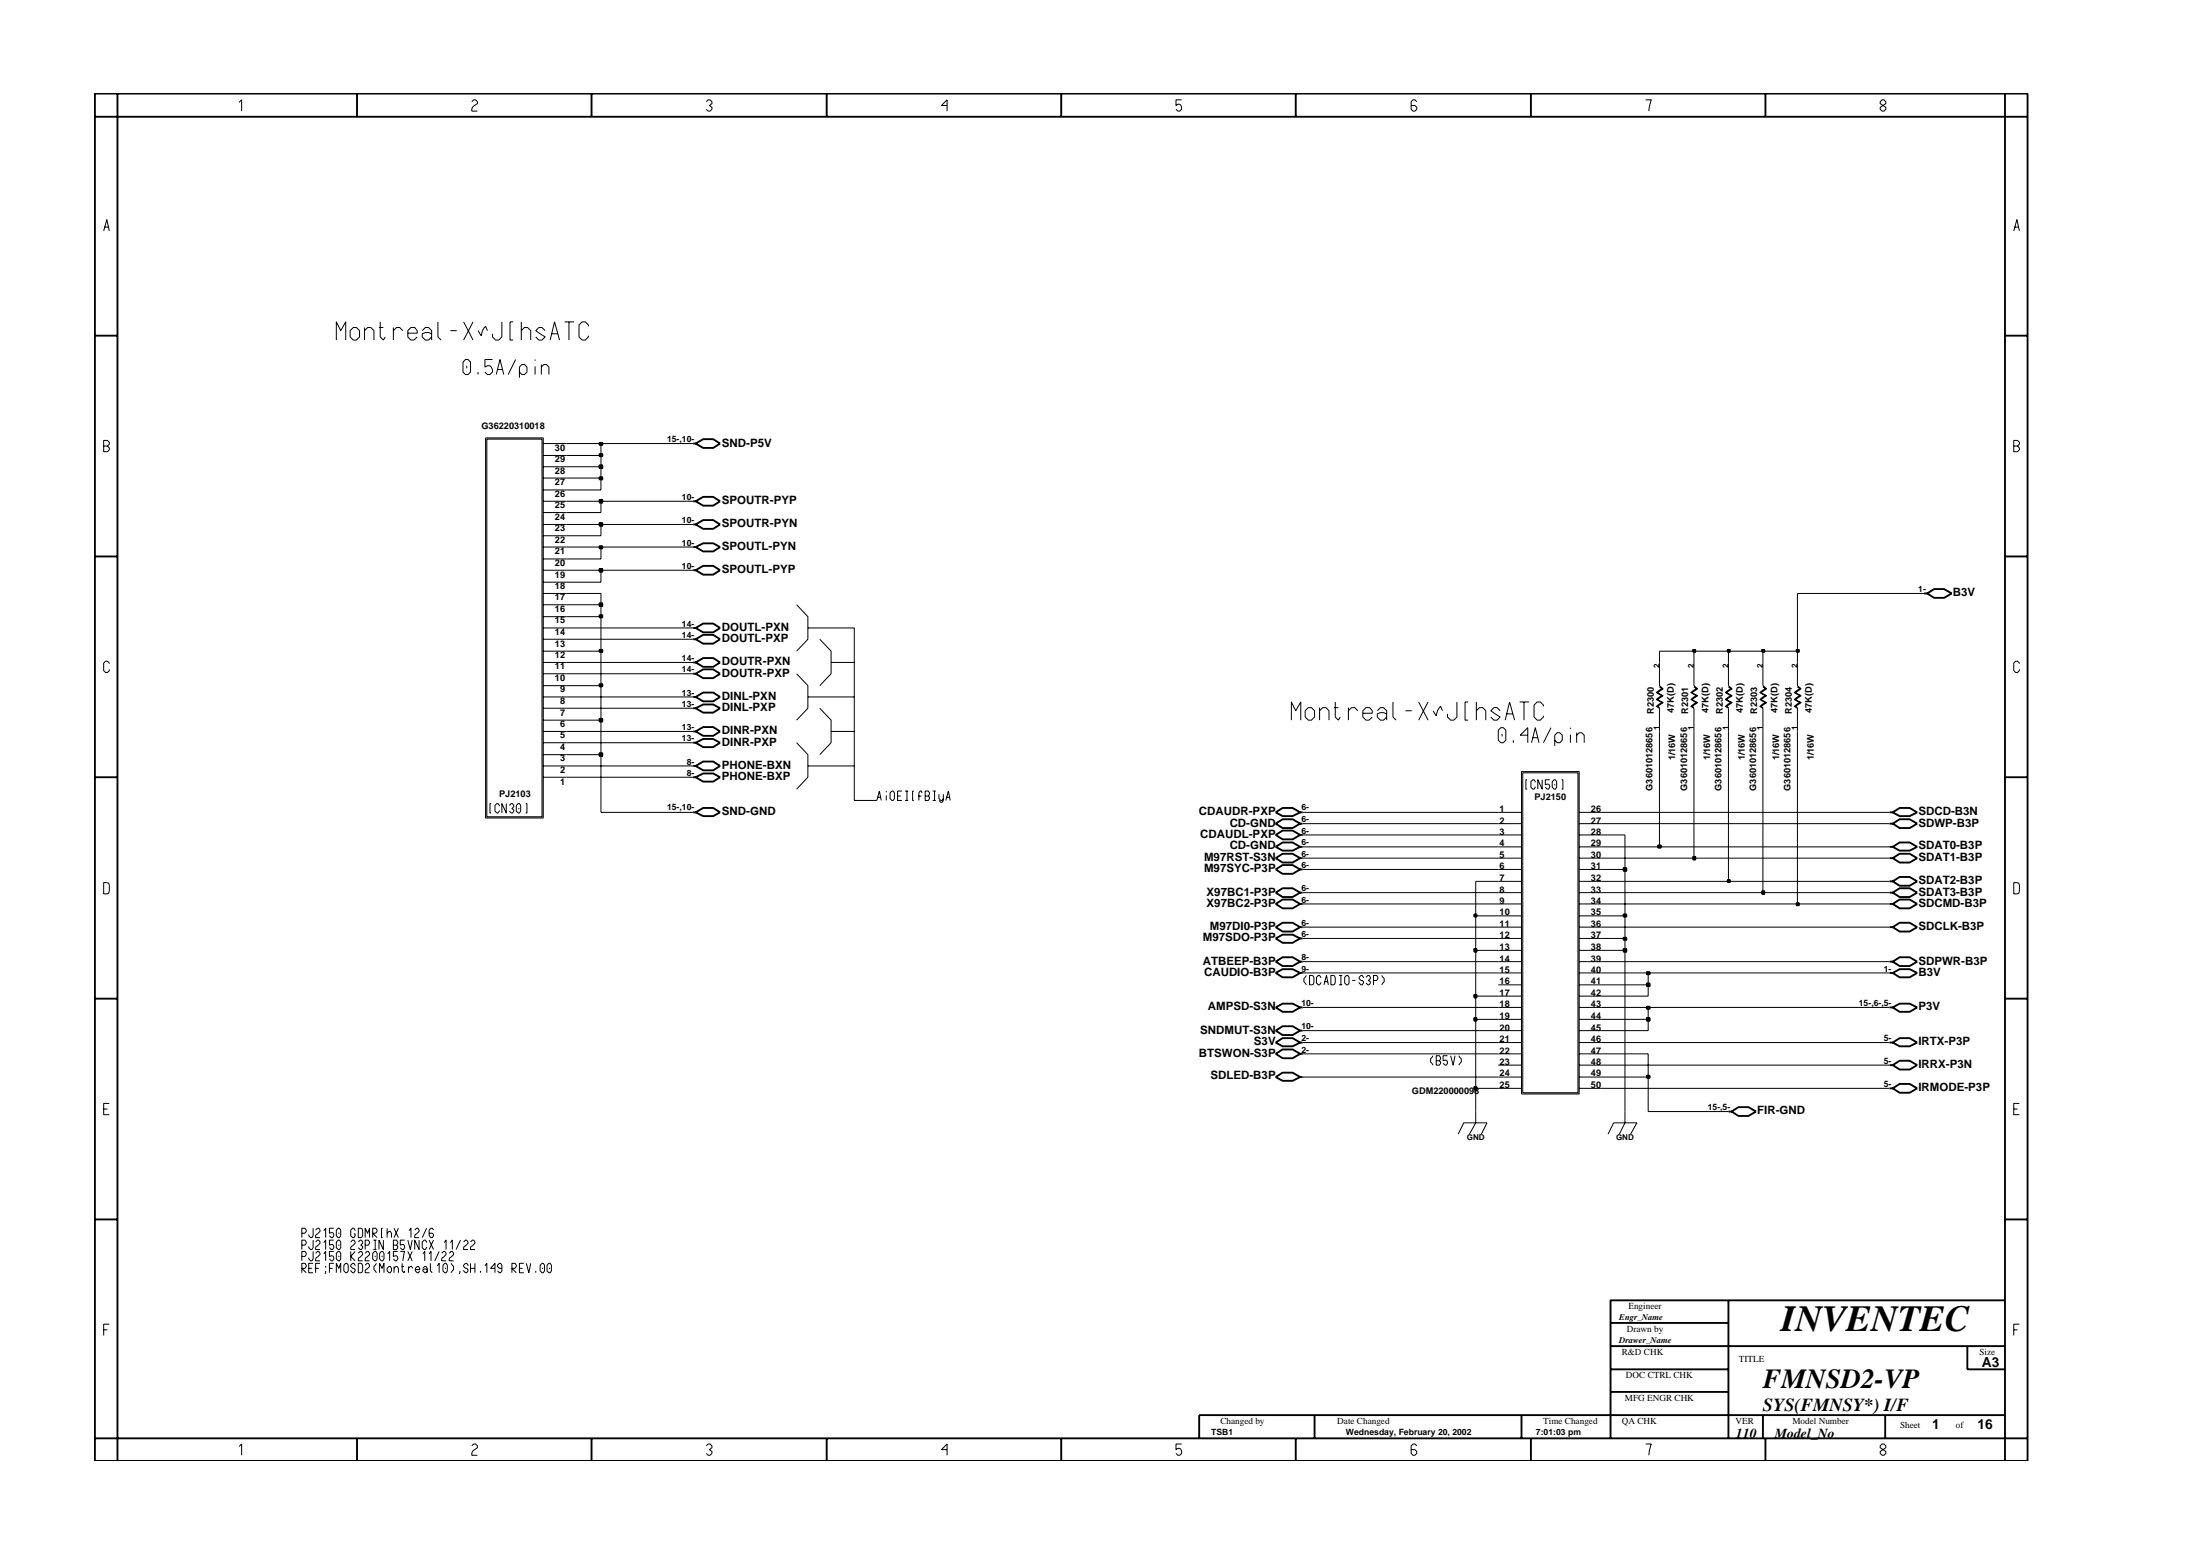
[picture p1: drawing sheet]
<svg xmlns="http://www.w3.org/2000/svg" width="297mm" height="210mm" viewBox="0 0 297 210" stroke-linecap="round" stroke-linejoin="round" font-family="sans-serif">
<g fill="none" stroke="#000" stroke-width=".14">
<path d="M65.6 59.1h7.7v51.3h-7.7zM65.7 59.3h7.5v51h-7.5zM73.3 59.9h3.2M73.3 61.5h3.2M73.3 63h3.2M73.3 64.5h3.2M73.3 66.1h3.2M73.3 67.7h3.2M73.3 69.2h3.2M73.3 70.8h3.2M73.3 72.3h3.2M73.3 73.8h3.2"/>
<path d="M73.3 75.5h3.2M73.3 77h3.2M73.3 78.6h3.2M73.3 80.1h3.2M73.3 81.6h3.2M73.3 83.2h3.2M73.3 84.8h3.2M73.3 86.3h3.2M73.3 87.9h3.2M73.3 89.4h3.2M73.3 90.9h3.2M73.3 92.6h3.2"/>
<path d="M73.3 94.1h3.2M73.3 95.6h3.2M73.3 97.2h3.2M73.3 98.7h3.2M224.1 92.7l.3 .3-.8 .5 .8 .4-.8 .5 .8 .4-.8 .5 .5 .3v3.1M224.1 89.4v3.2l.5 .4-.8 .5 .8 .4-.8 .5 .8 .4-.8 .5 .3 .2M228.7 92.7l.4 .3-.8 .5 .8 .4-.8 .5 .8 .4-.8 .5 .4 .3v3.1M228.7 89.4v3.2l.5 .4-.7 .5 .7 .4-.7 .5 .7 .4-.7 .5 .2 .2M233.4 92.7l.3 .3-.8 .5 .8 .4-.8 .5 .8 .4-.8 .5 .5 .3v3.1M233.4 89.4v3.2l.5 .4-.8 .5 .8 .4-.8 .5 .8 .4-.8 .5 .3 .2M238 92.7l.4 .3-.8 .5 .8 .4-.8 .5 .8 .4-.8 .5 .4 .3v3.1M238 89.4v3.2l.5 .4-.7 .5 .7 .4-.7 .5 .7 .4-.7 .5 .2 .2"/>
<path d="M242.7 92.7l.3 .3-.7 .5 .7 .4-.7 .5 .7 .4-.7 .5 .4 .3v3.1M242.7 89.4v3.2l.5 .4-.8 .5 .8 .4-.8 .5 .8 .4-.8 .5 .3 .2M66.3 108.5h-.1v1.2h.1M67.4 108.8l-.1-.3h-.2l-.3 .2v.8l.3 .2h.2l.1-.3M68.4 108.5v1.2l-.6-1.2v1.2M68.8 108.7l.2-.2h.2l.2 .2v.2l-.3 .2 .3 .2-.2 .4h-.2l-.2-.2M69.7 108.7l.3-.2h.1l.2 .2v.8l-.2 .2h-.1l-.3-.2zM70 109.1v.1M71 108.5h.1v1.2h-.1M73.3 100.3h3.2M73.3 101.9h3.2M73.3 103.4h3.2"/>
<path d="M73.3 104.9h3.2M202.3 109.7h3.1M202.3 111.2h3.1M202.3 112.7h3.1M202.3 114.3h3.1M202.3 115.8h3.1M202.3 117.4h3.1M202.3 119h3.1M205.4 104.2h7.8v43.5h-7.8zM205.6 104.3h7.4v43.2h-7.4zM206.2 105.3h-.2v1.2h.2M207.3 105.6l-.2-.3h-.1l-.3 .2v.8l.3 .2h.1l.2-.3"/>
<path d="M208.2 105.3v1.2l-.6-1.2v1.2M209.2 105.3h-.6v.6l.5-.1 .1 .3-.1 .4h-.2l-.3-.2M209.6 105.5l.2-.2h.2l.2 .2v.8l-.2 .2h-.2l-.2-.2zM209.9 105.8v.2M210.8 105.3h.2v1.2h-.2M213.2 109.7h3.1M213.2 111.2h3.1M213.2 112.7h3.1M213.2 114.3h3.1M213.2 115.8h3.1M213.2 117.4h3.1M213.2 119h3.1"/>
<path d="M202.3 120.5h3.1M202.3 122h3.1M202.3 123.6h3.1M202.3 125.2h3.1M202.3 126.7h3.1M202.3 128.3h3.1M202.3 129.8h3.1M202.3 131.3h3.1M202.3 132.9h3.1M202.3 134.5h3.1M202.3 136h3.1M202.3 137.6h3.1"/>
<path d="M202.3 139.1h3.1M213.2 120.5h3.1M213.2 122h3.1M213.2 123.6h3.1M213.2 125.2h3.1M213.2 126.7h3.1M213.2 128.3h3.1M213.2 129.8h3.1M213.2 131.3h3.1M213.2 132.9h3.1M213.2 134.5h3.1M213.2 136h3.1"/>
<path d="M213.2 137.6h3.1M213.2 139.1h3.1M219.4 128.3v23.3l-.8 1.5M196.9 153.1l.7-1.5h3.2l-.8 1.5M199.2 146.9v4.7l-.8 1.5M202.3 140.7h3.1M202.3 142.3h3.1M202.3 143.8h3.1M202.3 145.4h3.1M202.3 146.9h3.1M213.2 140.7h3.1M213.2 142.3h3.1"/>
<path d="M213.2 143.8h3.1M213.2 145.4h3.1M213.2 146.9h3.1M217.1 153.1l.8-1.5h3.1l-.8 1.5M222.5 145.4v4.6h10.9"/>
</g>
<g fill="none" stroke="#000" stroke-width=".25">
<path d="M93.6 59.9h.3M93.9 59.9l1-.6h1.4l.9 .6-.9 .6h-1.4zM93.6 70.8h.3M93.6 77h.3M93.6 67.7h.3M93.6 73.8h.3M93.9 70.8l1-.6h1.4l.9 .6-.9 .6h-1.4zM93.9 77l1-.6h1.4l.9 .6-.9 .6h-1.4zM93.9 67.7l1-.6h1.4l.9 .6-.9 .6h-1.4zM93.9 73.8l1-.5h1.4l.9 .5-.9 .6h-1.4zM93.6 90.9h.3M93.6 95.6h.3"/>
<path d="M93.6 86.3h.3M93.6 94.1h.3M93.6 84.8h.3M93.6 89.4h.3M93.6 98.7h.3M93.9 90.9l1-.5h1.4l.9 .5-.9 .6h-1.4zM93.9 95.6l1-.5h1.4l.9 .5-.9 .6h-1.4zM93.9 86.3l1-.6h1.4l.9 .6-.9 .6h-1.4zM93.9 94.1l1-.6h1.4l.9 .6-.9 .6h-1.4zM93.9 84.8l1-.6h1.4l.9 .6-.9 .6h-1.4zM93.9 89.4l1-.6h1.4l.9 .6-.9 .6h-1.4zM93.9 98.7l1-.6h1.4l.9 .6-.9 .6h-1.4z"/>
<path d="M259.8 80.1h.4M260.2 80.1l.9-.6h1.4l1 .6-1 .6h-1.4zM93.6 109.7h.3M93.6 104.9h.3M93.6 103.4h.3M93.6 100.3h.3M93.9 109.7l1-.6h1.4l.9 .6-.9 .5h-1.4zM93.9 104.9l1-.5h1.4l.9 .5-.9 .6h-1.4zM93.9 103.4l1-.6h1.4l.9 .6-.9 .6h-1.4zM93.9 100.3l1-.5h1.4l.9 .5-.9 .6h-1.4zM172.2 117.4l1-.6h1.3l1 .6-1 .6h-1.3zM172.2 111.2l1-.6h1.3l1 .6-1 .6h-1.3z"/>
<path d="M172.2 112.7l1-.6h1.3l1 .6-1 .6h-1.3zM172.2 114.3l1-.6h1.3l1 .6-1 .5h-1.3zM172.2 115.8l1-.6h1.3l1 .6-1 .6h-1.3zM172.2 109.7l1-.6h1.3l1 .6-1 .5h-1.3zM175.5 109.7h.4M175.5 111.2h.4M175.5 117.4h.4M175.5 112.7h.4M175.5 114.3h.4M175.5 115.8h.4M255.1 109.7h.5M255.1 111.2h.5"/>
<path d="M255.1 114.3h.5M255.1 115.8h.5M255.1 119h.5M255.6 109.7l.9-.6h1.3l1.1 .6-1.1 .5h-1.3zM255.6 111.2l.9-.6h1.3l1.1 .6-1.1 .6h-1.3zM255.6 114.3l.9-.6h1.3l1.1 .6-1.1 .5h-1.3zM255.6 115.8l.9-.6h1.3l1.1 .6-1.1 .6h-1.3zM255.6 119l.9-.6h1.3l1.1 .6-1.1 .6h-1.3zM172.2 129.8l1-.6h1.3l1 .6-1 .6h-1.3zM172.2 126.7l1-.5h1.3l1 .5-1 .6h-1.3zM172.2 125.2l1-.6h1.3l1 .6-1 .5h-1.3zM172.2 120.5l1-.6h1.3l1 .6-1 .6h-1.3z"/>
<path d="M172.2 122l1-.6h1.3l1 .6-1 .6h-1.3zM172.2 131.3l1-.5h1.3l1 .5-1 .6h-1.3zM172.2 136l1-.5h1.3l1 .5-1 .6h-1.3zM172.2 139.1l1-.6h1.3l1 .6-1 .6h-1.3zM175.5 129.8h.4M175.5 126.7h.4M175.5 125.2h.4M175.5 120.5h.4M175.5 122h.4M175.5 131.3h.4M175.5 136h.4M175.5 139.1h.4"/>
<path d="M255.1 129.8h.5M255.1 125.2h.5M255.1 120.5h.5M255.1 122h.5M255.1 131.3h.5M255.1 136h.5M255.6 120.5l.9-.6h1.3l1.1 .6-1.1 .6h-1.3zM255.6 129.8l.9-.6h1.3l1.1 .6-1.1 .6h-1.3zM255.6 131.3l.9-.5h1.3l1.1 .5-1.1 .6h-1.3zM255.6 122l.9-.6h1.3l1.1 .6-1.1 .6h-1.3zM255.6 125.2l.9-.6h1.3l1.1 .6-1.1 .5h-1.3zM255.6 136l.9-.5h1.3l1.1 .5-1.1 .6h-1.3z"/>
<path d="M172.2 140.7l1-.6h1.3l1 .6-1 .5h-1.3zM172.2 142.3l1-.6h1.3l1 .6-1 .5h-1.3zM172.2 145.4l1-.6h1.3l1 .6-1 .5h-1.3zM175.5 140.7h.4M175.5 142.3h.4M175.5 145.4h.4M233.4 150h.4M233.8 150l.9-.5h1.4l1 .5-1 .6h-1.4zM255.1 140.7h.5M255.1 143.8h.5M255.1 146.9h.5M255.6 140.7l.9-.6h1.3l1.1 .6-1.1 .5h-1.3z"/>
<path d="M255.6 143.8l.9-.6h1.3l1.1 .6-1.1 .6h-1.3zM255.6 146.9l.9-.6h1.3l1.1 .6-1.1 .6h-1.3z"/>
</g>
<path d="M199.1 146.7h.2v.4h-.2z" fill-rule="evenodd" fill="#c2c2c2" stroke="#000" stroke-width=".25"/>
<path d="M199.1 146.7h.2v.4h-.2z" fill="none" stroke="#000" stroke-width=".25"/>
<path d="M199.2 137.6v9.3h3.1M175.9 145.4h26.4M216.3 146.9h38.8M216.3 145.4h6.2" fill="none" stroke="#000" stroke-width=".14"/>
<path d="M222.4 145.2h.3v.3h-.3z" fill-rule="evenodd" fill="#c2c2c2" stroke="#000" stroke-width=".25"/>
<path d="M222.4 145.2h.3v.3h-.3z" fill="none" stroke="#000" stroke-width=".25"/>
<path d="M175.9 139.1h26.4M222.5 137.6v1.5h-6.2M175.9 142.3h26.4M175.9 140.7h26.4M216.3 142.3h6.2v3.1M216.3 143.8h38.8M216.3 140.7h38.8" fill="none" stroke="#000" stroke-width=".14"/>
<path d="M199.1 137.4h.2v.4h-.2z" fill-rule="evenodd" fill="#c2c2c2" stroke="#000" stroke-width=".25"/>
<path d="M199.1 137.4h.2v.4h-.2z" fill="none" stroke="#000" stroke-width=".25"/>
<path d="M199.2 134.5v3.1h3.1M216.3 137.6h6.2" fill="none" stroke="#000" stroke-width=".14"/>
<path d="M222.4 137.4h.3v.4h-.3z" fill-rule="evenodd" fill="#c2c2c2" stroke="#000" stroke-width=".25"/>
<path d="M222.4 137.4h.3v.4h-.3z" fill="none" stroke="#000" stroke-width=".25"/>
<path d="M175.9 136h26.4M216.3 136h6.2v1.6" fill="none" stroke="#000" stroke-width=".14"/>
<path d="M222.4 135.9h.3v.3h-.3z" fill-rule="evenodd" fill="#c2c2c2" stroke="#000" stroke-width=".25"/>
<path d="M222.4 135.9h.3v.3h-.3z" fill="none" stroke="#000" stroke-width=".25"/>
<path d="M222.5 136h32.6" fill="none" stroke="#000" stroke-width=".14"/>
<path d="M199.1 134.3h.2v.3h-.2z" fill-rule="evenodd" fill="#c2c2c2" stroke="#000" stroke-width=".25"/>
<path d="M199.1 134.3h.2v.3h-.2z" fill="none" stroke="#000" stroke-width=".25"/>
<path d="M199.2 128.3v6.2h3.1M216.3 132.9h6.2v1.6h-6.2" fill="none" stroke="#000" stroke-width=".14"/>
<path d="M222.4 132.8h.3v.3h-.3z" fill-rule="evenodd" fill="#c2c2c2" stroke="#000" stroke-width=".25"/>
<path d="M222.4 132.8h.3v.3h-.3z" fill="none" stroke="#000" stroke-width=".25"/>
<path d="M175.9 131.3h26.4M216.3 131.3h6.2v1.6" fill="none" stroke="#000" stroke-width=".14"/>
<path d="M222.4 131.2h.3v.3h-.3z" fill-rule="evenodd" fill="#c2c2c2" stroke="#000" stroke-width=".25"/>
<path d="M222.4 131.2h.3v.3h-.3z" fill="none" stroke="#000" stroke-width=".25"/>
<path d="M175.9 129.8h26.4M216.3 129.8h38.8M222.5 131.3h32.6" fill="none" stroke="#000" stroke-width=".14"/>
<path d="M199.1 128.1h.2v.4h-.2z" fill-rule="evenodd" fill="#c2c2c2" stroke="#000" stroke-width=".25"/>
<path d="M199.1 128.1h.2v.4h-.2z" fill="none" stroke="#000" stroke-width=".25"/>
<path d="M199.2 123.6v4.7h3.1M216.3 128.3h3.1" fill="none" stroke="#000" stroke-width=".14"/>
<path d="M219.2 128.1h.4v.4h-.4z" fill-rule="evenodd" fill="#c2c2c2" stroke="#000" stroke-width=".25"/>
<path d="M219.2 128.1h.4v.4h-.4z" fill="none" stroke="#000" stroke-width=".25"/>
<path d="M175.9 126.7h26.4M216.3 126.7h3.1v1.6" fill="none" stroke="#000" stroke-width=".14"/>
<path d="M219.2 126.6h.4v.2h-.4z" fill-rule="evenodd" fill="#c2c2c2" stroke="#000" stroke-width=".25"/>
<path d="M219.2 126.6h.4v.2h-.4z" fill="none" stroke="#000" stroke-width=".25"/>
<path d="M175.9 125.2h26.4M216.3 125.2h38.8M219.4 123.6v3.1" fill="none" stroke="#000" stroke-width=".14"/>
<path d="M199.1 123.5h.2v.2h-.2z" fill-rule="evenodd" fill="#c2c2c2" stroke="#000" stroke-width=".25"/>
<path d="M199.1 123.5h.2v.2h-.2z" fill="none" stroke="#000" stroke-width=".25"/>
<path d="M199.2 119v4.6h3.1M216.3 123.6h3.1" fill="none" stroke="#000" stroke-width=".14"/>
<path d="M219.2 123.5h.4v.2h-.4z" fill-rule="evenodd" fill="#c2c2c2" stroke="#000" stroke-width=".25"/>
<path d="M219.2 123.5h.4v.2h-.4z" fill="none" stroke="#000" stroke-width=".25"/>
<path d="M219.4 117.4v6.2M175.9 122h26.4M216.3 122h26.4" fill="none" stroke="#000" stroke-width=".14"/>
<path d="M242.6 121.9h.3v.3h-.3z" fill-rule="evenodd" fill="#c2c2c2" stroke="#000" stroke-width=".25"/>
<path d="M242.6 121.9h.3v.3h-.3z" fill="none" stroke="#000" stroke-width=".25"/>
<path d="M242.7 98.7v23.3h12.4M175.9 120.5h26.4M216.3 120.5h21.7" fill="none" stroke="#000" stroke-width=".14"/>
<path d="M237.9 120.3h.3v.4h-.3z" fill-rule="evenodd" fill="#c2c2c2" stroke="#000" stroke-width=".25"/>
<path d="M237.9 120.3h.3v.4h-.3z" fill="none" stroke="#000" stroke-width=".25"/>
<path d="M238 98.7v21.8h17.1M199.2 119h3.1M216.3 119h17.1" fill="none" stroke="#000" stroke-width=".14"/>
<path d="M233.3 118.8h.2v.3h-.2z" fill-rule="evenodd" fill="#c2c2c2" stroke="#000" stroke-width=".25"/>
<path d="M233.3 118.8h.2v.3h-.2z" fill="none" stroke="#000" stroke-width=".25"/>
<path d="M233.4 98.7v20.3h21.7M175.9 117.4h26.4M216.3 117.4h3.1" fill="none" stroke="#000" stroke-width=".14"/>
<path d="M219.2 117.2h.4v.3h-.4z" fill-rule="evenodd" fill="#c2c2c2" stroke="#000" stroke-width=".25"/>
<path d="M219.2 117.2h.4v.3h-.4z" fill="none" stroke="#000" stroke-width=".25"/>
<path d="M175.9 115.8h26.4M216.3 115.8h12.4M219.4 112.7v4.7" fill="none" stroke="#000" stroke-width=".14"/>
<path d="M228.6 115.7h.3v.3h-.3z" fill-rule="evenodd" fill="#c2c2c2" stroke="#000" stroke-width=".25"/>
<path d="M228.6 115.7h.3v.3h-.3z" fill="none" stroke="#000" stroke-width=".25"/>
<path d="M228.7 98.7v17.1h26.4M175.9 114.3h26.4M216.3 114.3h7.8" fill="none" stroke="#000" stroke-width=".14"/>
<path d="M223.9 114.1h.3v.3h-.3z" fill-rule="evenodd" fill="#c2c2c2" stroke="#000" stroke-width=".25"/>
<path d="M223.9 114.1h.3v.3h-.3z" fill="none" stroke="#000" stroke-width=".25"/>
<path d="M224.1 98.7v15.6h31M76.5 101.9h4.6v7.8h12.5M76.5 104.9h17.1M76.5 103.4h17.1M175.9 112.7h26.4M175.9 111.2h26.4M175.9 109.7h26.4M216.3 112.7h3.1M216.3 111.2h38.8M216.3 109.7h38.8" fill="none" stroke="#000" stroke-width=".14"/>
<path d="M81 101.7h.3v.3h-.3z" fill-rule="evenodd" fill="#c2c2c2" stroke="#000" stroke-width=".25"/>
<path d="M81 101.7h.3v.3h-.3z" fill="none" stroke="#000" stroke-width=".25"/>
<path d="M76.5 97.2h4.6v4.7M76.5 98.7h17.1M76.5 100.3h17.1" fill="none" stroke="#000" stroke-width=".14"/>
<path d="M81 97h.3v.4h-.3z" fill-rule="evenodd" fill="#c2c2c2" stroke="#000" stroke-width=".25"/>
<path d="M81 97h.3v.4h-.3z" fill="none" stroke="#000" stroke-width=".25"/>
<path d="M76.5 92.6h4.6v4.6M76.5 95.6h17.1M76.5 94.1h17.1" fill="none" stroke="#000" stroke-width=".14"/>
<path d="M81 92.4h.3v.2h-.3z" fill-rule="evenodd" fill="#c2c2c2" stroke="#000" stroke-width=".25"/>
<path d="M81 92.4h.3v.2h-.3z" fill="none" stroke="#000" stroke-width=".25"/>
<path d="M76.5 87.9h4.6v4.7M76.5 90.9h17.1M76.5 89.4h17.1M224.1 87.9v1.5M228.7 87.9v1.5M233.4 87.9v1.5M238 87.9v1.5M242.7 87.9v1.5" fill="none" stroke="#000" stroke-width=".14"/>
<path d="M81 87.7h.3v.3h-.3z" fill-rule="evenodd" fill="#c2c2c2" stroke="#000" stroke-width=".25"/>
<path d="M81 87.7h.3v.3h-.3z" fill="none" stroke="#000" stroke-width=".25"/>
<path d="M81.1 83.2v4.7M224.1 87.9h4.6" fill="none" stroke="#000" stroke-width=".14"/>
<path d="M228.6 87.7h.3v.3h-.3z" fill-rule="evenodd" fill="#c2c2c2" stroke="#000" stroke-width=".25"/>
<path d="M228.6 87.7h.3v.3h-.3z" fill="none" stroke="#000" stroke-width=".25"/>
<path d="M228.7 87.9h4.7" fill="none" stroke="#000" stroke-width=".14"/>
<path d="M233.3 87.7h.2v.3h-.2z" fill-rule="evenodd" fill="#c2c2c2" stroke="#000" stroke-width=".25"/>
<path d="M233.3 87.7h.2v.3h-.2z" fill="none" stroke="#000" stroke-width=".25"/>
<path d="M233.4 87.9h4.6" fill="none" stroke="#000" stroke-width=".14"/>
<path d="M237.9 87.7h.3v.3h-.3z" fill-rule="evenodd" fill="#c2c2c2" stroke="#000" stroke-width=".25"/>
<path d="M237.9 87.7h.3v.3h-.3z" fill="none" stroke="#000" stroke-width=".25"/>
<path d="M238 87.9h4.7" fill="none" stroke="#000" stroke-width=".14"/>
<path d="M242.6 87.7h.3v.3h-.3z" fill-rule="evenodd" fill="#c2c2c2" stroke="#000" stroke-width=".25"/>
<path d="M242.6 87.7h.3v.3h-.3z" fill="none" stroke="#000" stroke-width=".25"/>
<path d="M76.5 86.3h17.1M76.5 84.8h17.1M76.5 83.2h4.6M242.7 80.1v7.8" fill="none" stroke="#000" stroke-width=".14"/>
<path d="M81 83.1h.3v.2h-.3z" fill-rule="evenodd" fill="#c2c2c2" stroke="#000" stroke-width=".25"/>
<path d="M81 83.1h.3v.2h-.3z" fill="none" stroke="#000" stroke-width=".25"/>
<path d="M76.5 81.6h4.6v1.6" fill="none" stroke="#000" stroke-width=".14"/>
<path d="M81 81.5h.3v.3h-.3z" fill-rule="evenodd" fill="#c2c2c2" stroke="#000" stroke-width=".25"/>
<path d="M81 81.5h.3v.3h-.3z" fill="none" stroke="#000" stroke-width=".25"/>
<path d="M76.5 77h4.6v1.6h-4.6M76.5 80.1h4.6v1.5M242.7 80.1h17.1" fill="none" stroke="#000" stroke-width=".14"/>
<path d="M81 76.8h.3v.3h-.3z" fill-rule="evenodd" fill="#c2c2c2" stroke="#000" stroke-width=".25"/>
<path d="M81 76.8h.3v.3h-.3z" fill="none" stroke="#000" stroke-width=".25"/>
<path d="M76.5 73.8h4.6v1.7h-4.6M81.1 77h12.5" fill="none" stroke="#000" stroke-width=".14"/>
<path d="M81 73.8h.3v.2h-.3z" fill-rule="evenodd" fill="#c2c2c2" stroke="#000" stroke-width=".25"/>
<path d="M81 73.8h.3v.2h-.3z" fill="none" stroke="#000" stroke-width=".25"/>
<path d="M76.5 70.8h4.6v1.5h-4.6M81.1 73.8h12.5" fill="none" stroke="#000" stroke-width=".14"/>
<path d="M81 70.6h.3v.4h-.3z" fill-rule="evenodd" fill="#c2c2c2" stroke="#000" stroke-width=".25"/>
<path d="M81 70.6h.3v.4h-.3z" fill="none" stroke="#000" stroke-width=".25"/>
<path d="M76.5 67.7h4.6v1.5h-4.6M81.1 70.8h12.5" fill="none" stroke="#000" stroke-width=".14"/>
<path d="M81 67.5h.3v.3h-.3z" fill-rule="evenodd" fill="#c2c2c2" stroke="#000" stroke-width=".25"/>
<path d="M81 67.5h.3v.3h-.3z" fill="none" stroke="#000" stroke-width=".25"/>
<path d="M76.5 64.5h4.6v1.6h-4.6M81.1 67.7h12.5" fill="none" stroke="#000" stroke-width=".14"/>
<path d="M81 64.4h.3v.3h-.3z" fill-rule="evenodd" fill="#c2c2c2" stroke="#000" stroke-width=".25"/>
<path d="M81 64.4h.3v.3h-.3z" fill="none" stroke="#000" stroke-width=".25"/>
<path d="M76.5 63h4.6v1.5" fill="none" stroke="#000" stroke-width=".14"/>
<path d="M81 62.8h.3v.4h-.3z" fill-rule="evenodd" fill="#c2c2c2" stroke="#000" stroke-width=".25"/>
<path d="M81 62.8h.3v.4h-.3z" fill="none" stroke="#000" stroke-width=".25"/>
<path d="M76.5 61.5h4.6v1.5" fill="none" stroke="#000" stroke-width=".14"/>
<path d="M81 61.3h.3v.3h-.3z" fill-rule="evenodd" fill="#c2c2c2" stroke="#000" stroke-width=".25"/>
<path d="M81 61.3h.3v.3h-.3z" fill="none" stroke="#000" stroke-width=".25"/>
<path d="M76.5 59.9h4.6v1.6" fill="none" stroke="#000" stroke-width=".14"/>
<path d="M81 59.8h.3v.2h-.3z" fill-rule="evenodd" fill="#c2c2c2" stroke="#000" stroke-width=".25"/>
<g fill="none" stroke="#000" stroke-width=".25">
<path d="M12.8 12.6h261v184.6h-261zM12.8 15.8h261M15.9 12.6v184.6M48.2 12.6v3.2M79.9 12.6v3.2M111.6 12.6v3.2M143.3 12.6v3.2M174.9 12.6v3.2M206.7 12.6v3.2M238.4 12.6v3.2M270.7 12.6v184.6M12.8 45.3h3.1"/>
<path d="M81 59.8h.3v.2h-.3zM270.7 45.3h3.1M12.8 75.1h3.1M270.7 75.1h3.1M12.8 104.9h3.1M270.7 104.9h3.1M12.8 134.8h3.1M270.7 134.8h3.1M12.8 164.6h3.1M217.5 178.6h15.9M233.4 175.5v18.7M270.7 175.5h-53.2v18.7"/>
<path d="M270.7 164.6h3.1M12.8 194.2h261M48.2 194.2v3M79.9 194.2v3M111.6 194.2v3M143.3 194.2v3M174.9 194.2v3M177.5 191v3.2M205.4 191v3.2M206.7 194.2v3M217.5 181.7h53.2M217.5 184.8h15.9"/>
<path d="M217.5 187.9h15.9M238 191v3.2M238.4 194.2v3M254.5 191v3.2M265.6 181.7v3.1h5.1M270.7 191h-108.8v3.2"/>
</g>
<g fill="none" stroke="#000" stroke-width=".14">
<path d="M32.3 13.8l.3-.3v1.5M63.7 13.7l.3-.2h.2l.3 .2v.3l-.5 .3-.3 .4v.3h.8M95.4 13.7l.2-.2h.3l.2 .2v.3l-.3 .2 .3 .3v.2l-.2 .3h-.3l-.2-.3M127.9 14.2h-.8l.8-.7v1.5M159.5 13.5h-.7v.7l.2-.1a.5 .5 0 0 1 .5 .6l-.2 .3h-.3l-.2-.3M191.3 13.7l-.3-.2h-.2l-.3 .2v1l.3 .3h.2l.3-.3v-.2l-.3-.3h-.5M222.2 13.5h.8l-.4 1.5M253.9 13.7l.2-.2h.3l.2 .2v.3l-.7 .5v.2l.2 .3h.3l.2-.3v-.2l-.7-.5zM14 31.2l.4-1.6 .4 1.6M14.1 30.7h.6M271.9 31.2l.4-1.6 .4 1.6M272 30.7h.6"/>
<path d="M14 59.5h.5l.3 .2v.3l-.3 .2 .3 .3v.2l-.3 .3h-.5zM45.4 45.9v-2.5l.6 1.2 .7-1.2v2.5M47.3 44.6l.4-.4h.4l.4 .4v.9l-.4 .4h-.4l-.4-.4zM49.2 44.6l.4-.4h.5l.4 .4v1.3M49.2 44.2v1.7M51.2 44.2h.6M51.3 43.4v2.1l.5 .4 .2-.4M53.1 44.6l.4-.4h.5l.4 .4M53.1 44.2v1.7M55.1 45h1.2v-.4l-.3-.4h-.5l-.4 .4v.9l.4 .4h.4l.4-.4M57 44.6l.4-.4h.5l.4 .4v1.3M58.3 45.1l-.4-.2h-.5l-.4 .2v.4l.4 .4h.5l.4-.4"/>
<path d="M59.1 43.4v2.1l.4 .4M60.8 44.6h.9M62.6 43.4l1.3 2.5M62.9 48.5h.3l.3 .4v1.3l-.3 .4h-.3l-.4-.4v-1.3zM63 49.4v.3M63.9 43.4l-1.3 2.5M64.5 44.6l.5 .7 .1-.7 .5-.6 .2 .6M64.5 50.2v.4M66.5 48.5h-1v1l.3-.1h.4l.3 .5v.3l-.3 .4h-.4l-.3-.4M67 50.6l.5-2.1 .5 2.1M67.2 49.9h.6M67.8 43.4v2.1l-.5 .4h-.4l-.4-.4v-.4"/>
<path d="M69.3 43.4h-.4v2.5h.4M69.6 48.5l-1 2.1M70.1 50.2l.4 .4h.3l.3-.4v-.7l-.3-.3h-.3l-.4 .3v1.5M70.4 44.6l.4-.4h.4l.5 .4v1.3M70.4 43.4v2.5M72.2 48.5v.2M72.2 49.5v1.1M73.1 49.5l.3-.3h.4l.3 .3v1.1M73.1 49.2v1.4M73.6 44.6l-.4-.4h-.4l-.5 .4 1.3 .9-.4 .4h-.4l-.5-.4M74.3 45.9l.6-2.5 .7 2.5M74.5 45.1h.8"/>
<path d="M76.2 43.4h1.3M76.8 43.4v2.5M79.4 44v-.1l-.4-.5h-.4l-.4 .5v1.6l.4 .4h.4l.4-.4v-.2M81.1 59.9h12.5M271.9 59.5h.5l.3 .2v.3l-.3 .2 .3 .3v.2l-.3 .3h-.5zM14 60.2h.5M271.9 60.2h.5M14.8 89.6l-.3-.3h-.2l-.3 .2v1l.3 .3h.2l.3-.3v-.1M107.6 81.6l1.5 1.6v3.1l-1.5 1.6M107.6 90.9l1.5 1.7v3l-1.5 1.6M109.1 84.8h6.2v23.2h3.1l.3-1.2 .3 1.2M109.1 94.1h6.2"/>
<path d="M110.7 86.3l1.5 1.6v3l-1.5 1.7M110.7 95.6l1.5 1.6v3.1l-1.5 1.6M112.2 98.7h3.1M112.2 89.4h3.1M174.4 97.2v-2.4l.5 1.1 .7-1.1v2.4M176.2 95.9l.4-.4h.5l.4 .4v.9l-.4 .4h-.5l-.4-.4zM178.2 95.9l.4-.4h.4l.4 .4v1.3M178.2 95.5v1.7M180.1 95.5h.6M180.3 94.8v2l.4 .4 .3-.4M182.1 95.9l.4-.4h.4l.4 .4M182.1 95.5v1.7"/>
<path d="M184 96.3h1.3v-.4l-.4-.4h-.5l-.4 .4v.9l.4 .4h.5l.4-.4M186 95.9l.4-.4h.4l.4 .4v1.3M187.2 96.4l-.4-.2h-.4l-.4 .2v.4l.4 .4h.4l.4-.4M188.1 94.8v2l.4 .4M189.8 95.9h.8M191.5 94.8l1.3 2.4M192.8 94.8l-1.3 2.4M193.5 95.9l.4 .7 .2-.7 .4-.6 .3 .6M196.7 94.8v2l-.4 .4h-.4l-.5-.4v-.4M198.2 94.8h-.4v2.4h.4M199.3 95.9l.5-.4h.4l.4 .4v1.3M199.3 94.8v2.4"/>
<path d="M202.3 98.6l.3-.4h.4l.3 .4v1.3l-.3 .4h-.4l-.3-.4zM202.6 95.9l-.5-.4h-.4l-.4 .4 1.3 .9-.5 .4h-.4l-.4-.4M202.8 99.1v.3M203.2 97.2l.6-2.4 .7 2.4M203.4 96.4h.8M204.3 99.9v.4M205.2 94.8h1.2M205.8 94.8v2.4M206.3 99.2h-1l1-1v2.1M207 99.6h.6M208.4 95.3v-.1l-.4-.4h-.5l-.4 .4v1.6l.4 .4h.5l.4-.4v-.2M209.4 98.2l-1 2.1"/>
<path d="M209.9 99.9l.4 .4h.3l.3-.4v-.7l-.3-.3h-.3l-.4 .3v1.5M212 98.2v.2M212 99.2v1.1M212.9 99.2l.3-.3h.4l.3 .3v1.1M212.9 98.9v1.4M272.7 89.6l-.3-.3h-.3l-.2 .2v1l.2 .3h.3l.3-.3v-.1M14 119.1l.7 .1 .1 .3-.1 1.1-.7 .1zM107.6 100.3l1.5 1.6v3l-1.5 1.6M109.1 103.4h6.2M118.5 107.6h.4M119.7 106.8v.1M119.7 107.4v.6"/>
<path d="M120.4 106.8h.2l.2 .2v.8l-.2 .2h-.2l-.2-.2v-.8zM121.2 107.5h.4M121.8 106.8h-.6v1.2h.6M122.2 108h.4M122.2 106.8h.4M122.5 106.8v1.2M123.4 106.8h-.2v1.2h.2M124 107.5h.4M124.5 107l-.1-.2h-.2l-.1 .2v1M124.9 107.5h.4l.2-.3-.2-.4h-.4v1.2h.4l.2-.2v-.2l-.2-.1M125.9 108h.5M125.9 106.8h.5"/>
<path d="M126.2 106.8v1.2M126.8 107.2v.6l.2 .2h.2l.2-.2M127.4 107.2v.8l-.2 .3h-.2l-.2-.3M127.7 108l.3-1.2 .3 1.2M127.8 107.6h.4M206.8 100.3l.5-2.1 .5 2.1M271.9 119.1l.7 .1 .1 .3-.1 1.1-.7 .1zM176.4 131.7l-.3 .4v.4l.3 .4M176.8 131.7l.5 .1 .1 .2v.6l-.1 .3h-.1h-.4zM178.3 132l-.1-.3h-.2l-.3 .2v.8l.3 .2h.2l.1-.3M178.8 132.9l.3-1.2 .3 1.2M178.8 132.5h.5"/>
<path d="M179.7 131.7l.5 .1 .1 .2v.6l-.1 .3h-.2h-.3zM180.8 131.7h.4M180.8 132.9h.4M181 131.7v1.2M181.8 131.7h.2l.1 .2v.8l-.1 .2h-.2l-.2-.2v-.8zM182.6 132.3h.4M184.1 132l-.2-.3h-.1l-.3 .2v.2l.6 .4-.2 .4h-.1l-.3-.3M184.4 131.9l.3-.2h.2l.1 .2v.2l-.2 .2 .2 .2-.1 .4h-.2l-.3-.2M185.4 132.3h.5l.1-.2-.1-.4h-.5v1.2M186.5 131.7l.4 .4v.4l-.4 .4M14 149.7h.5M14.8 148.9h-.8v1.6h.8"/>
<path d="M193.5 142.5l-.3 .4v.5l.3 .4M193.9 143.2h.4l.2-.3-.2-.4h-.4v1.3h.4l.2-.3v-.1l-.2-.2M195.4 142.5h-.6v.7l.5-.1 .1 .4-.1 .3h-.2l-.3-.3M195.9 142.5l.3 1.3 .3-1.3M197 142.5l.3 .4v.5l-.3 .4M271.9 149.7h.5M272.7 148.9h-.8v1.6h.8M14 179.5h.5M14.8 178.7h-.8v1.6M40.8 166.5h.4l.1-.3-.1-.4h-.4v1.3M40.8 171.8v-1.3h.4l.1 .3-.1 .4h-.4l.5 .6M40.8 169.6h.4l.1-.3-.1-.4h-.4v1.3"/>
<path d="M40.8 168.1h.4l.1-.3-.1-.4h-.4v1.3M41.7 171.2h.4M42.3 165.8v1l-.2 .3h-.2l-.2-.3v-.2M42.3 170.5h-.6v1.3h.6M42.3 168.9v1l-.2 .3h-.2l-.2-.3v-.1M42.3 167.4v1l-.2 .3h-.2l-.2-.3v-.2M42.6 166l.3-.2h.1l.2 .2v.2l-.6 .6v.3h.6M42.6 169.2l.3-.3h.1l.2 .3v.1l-.6 .6v.3h.6M42.6 167.7l.3-.3h.1l.2 .3v.1l-.6 .6v.3h.6M42.6 171.2h.4M43.2 170.5h-.6v1.3M43.7 166.1l.3-.3v1.3"/>
<path d="M43.7 169.3l.3-.4v1.3M43.7 167.7l.3-.3v1.3M44 171.5l-.1 .5M44 170.9v.2M44.5 171.2h.4M45.1 165.8h-.6v.7l.4-.1 .2 .4-.2 .3h-.2l-.2-.3M45.1 168.9h-.6v.7l.4-.1 .2 .3-.2 .4h-.2l-.2-.3M45.1 167.4h-.6v.7l.4-.1 .2 .2-.2 .5h-.2l-.2-.3M45.1 170.5h-.6v1.3M45.4 166l.3-.2h.1l.2 .2v.8l-.2 .3h-.1l-.3-.3zM45.4 171.8v-1.3l.3 .7 .3-.7v1.3M45.4 169.2l.3-.3h.1l.2 .3v.7l-.2 .3h-.1l-.3-.3z"/>
<path d="M45.4 167.7l.3-.3h.1l.2 .3v.7l-.2 .3h-.1l-.3-.3zM45.7 166.4v.2M45.7 168v.2M45.7 169.5v.2M46.4 170.8l.3-.3h.1l.2 .3v.7l-.2 .3h-.1l-.3-.3zM47.4 167.7l.2-.3h.2l.1 .3v.1l-.5 .6v.3h.5M47.4 168.9v1.3M47.9 166.1l-.1-.3h-.2l-.2 .2v.8l.2 .3h.2l.1-.3v-.2h-.1M47.9 170.9l-.1-.4h-.2l-.2 .3v.2l.5 .4-.1 .4h-.2l-.2-.3M47.9 168.9l-.5 .7 .5 .6M48.4 165.8l.5 .1 .1 .2v.6l-.1 .3-.2 .1h-.3zM48.4 170.5l.5 .1 .1 .3v.6l-.1 .2-.2 .1h-.3z"/>
<path d="M48.4 169.2l.2-.3h.2l.2 .3v.1l-.6 .6v.3h.6M48.4 167.7l.2-.3h.2l.2 .3v.1l-.3 .3 .3 .1-.2 .5h-.2l-.2-.3M49.3 167.1v-1.3l.3 .7 .3-.7v1.3M49.3 170.8l.3-.3h.1l.2 .3v.2l-.5 .4-.1 .4h.6M49.3 169.2l.3-.3h.1l.2 .3v.1l-.6 .6v.3h.6M49.3 168.1h.4l.2-.3-.2-.4h-.4v1.3M50.3 167.1v-1.3h.4l.2 .2-.2 .5h-.4l.6 .6M50.4 168.7h.4M50.4 167.4h.4M50.6 168.9h.1l.2 .3v.7l-.2 .3h-.1l-.3-.3v-.7zM50.7 167.4v1.3M50.7 169.5v.2"/>
<path d="M50.8 170.5l-.3 .5v.4l.3 .4M51.3 171.8v-1.3l.3 .7 .2-.7v1.3M51.5 168.9h.2l.1 .3v.7l-.1 .3h-.2l-.2-.3v-.7zM51.6 169.5v.2M51.7 165.8h-.2v1.3h.2M51.8 167.4v1.3l-.6-1.3v1.3M52.3 166.5l.2-.3h.2l.2 .3v.6M52.3 171.2l.2-.2h.2l.2 .2v.3l-.2 .3h-.2l-.2-.3zM52.3 165.8v1.3M52.4 169.3l.2-.4v1.3M53.1 168.1h.4l.2-.3-.2-.4h-.4v1.3h.4l.2-.3v-.2l-.2-.1M53.2 171.2l.3-.2h.1l.2 .2v.6"/>
<path d="M53.2 165.8l.6 1.3M53.2 171v.8M53.7 168.9h-.6v.7l.4-.1 .2 .3-.2 .4h-.1l-.3-.3M53.8 165.8l-.6 1.3M54 168.9h.6l-.2 1.3M54.2 171h.4M54.3 170.5v1l.3 .3v-.3M54.6 167.4h-.6v.7l.5-.1 .1 .4-.1 .3h-.2l-.3-.3M55.1 167.4l.3 1.3 .3-1.3M55.1 168.9l.6 1.3M55.1 171.2l.3-.2h.2l.1 .2M55.1 171v.8"/>
<path d="M55.2 166.1l.3-.3v1.3M55.7 168.9l-.6 1.3M56 166l.2-.2h.2l.2 .2v.2l-.6 .6v.3h.6M56.1 171.4h.6l-.2-.4h-.2l-.2 .2v.3l.2 .3h.2l.2-.3M56.6 167.4v1.3l-.6-1.3v1.3M57.1 171.2l.2-.2h.2l.2 .2v.6M57.1 169.3l.2-.4v1.3M57.6 167.7l-.2-.3h-.1l-.3 .3v.7l.3 .3h.1l.2-.4M57.6 165.8l-.6 1.3M57.7 171.4l-.2-.1-.4 .1v.1l.2 .3h.2l.2-.3M57.9 169.3l.3-.4v1.3M57.9 167.4l.6 1.3"/>
<path d="M58.1 170.5v1l.3 .3M58.5 166l-.1-.2h-.2l-.3 .2v.8l.3 .3h.2l.1-.5-.1-.1h-.5M58.5 167.4l-.6 1.3M59 170.9l.3-.4v1.3M59.3 168.9l-.6 1.3M59.6 169.2l.3-.3h.2l.1 .3v.1l-.6 .6v.3h.6M60 167.7l.2-.3v1.3M60.1 170.5h.1l.2 .3v.7l-.2 .3h-.1l-.3-.3v-.7zM60.1 171.1v.2M60.6 169.2l.3-.3h.2l.1 .3v.1l-.6 .6v.3h.6M60.8 167.7l.3-.3v1.3M60.9 170.5l.3 .5v.4l-.3 .4"/>
<path d="M62.1 171.5l-.1 .5M62.2 167.4l-.6 1.3M62.6 167.7l.3-.3h.1l.2 .3v.1l-.6 .6v.3h.6M63.2 170.9l-.2-.4h-.1l-.3 .3v.2l.3 .2h.1l.2 .2-.2 .4h-.1l-.3-.3M63.5 167.7l.3-.3h.2l.1 .3v.1l-.5 .4-.1 .5h.6M63.5 171.2h.6M63.5 170.5v1.3M64.1 170.5v1.3M64.9 171.5v.3M65.5 170.9l.2-.4v1.3M66.8 171.2h-.6l.6-.7v1.3M67.8 171.2h-.4l-.2-.2v-.2l.2-.3h.2l.2 .3v.7l-.2 .3h-.2l-.2-.3"/>
<path d="M69.1 171.8v-1.3h.4l.2 .3-.2 .4h-.4l.6 .6M70.1 171.2h.5M70.7 170.5h-.6v1.3h.6M71.1 170.5l.3 1.3 .3-1.3M72.3 171.5v.3M72.9 170.8l.3-.3h.1l.2 .3v.7l-.2 .3h-.1l-.3-.3zM73.3 171.1v.2M73.9 170.8l.2-.3h.2l.2 .3v.7l-.2 .3h-.2l-.2-.3zM74.2 171.1v.2M271.9 179.5h.5M272.7 178.7h-.8v1.6M32.3 195.3l.3-.4v1.5"/>
<path d="M63.7 195.2l.3-.3h.2l.3 .3v.2l-.7 .5-.1 .3v.2h.8M95.4 195.2l.2-.3h.3l.2 .3v.2l-.3 .3 .3 .2v.3l-.2 .2h-.3l-.2-.2M127.9 195.7h-.8l.8-.8v1.5M159.5 194.9h-.7v.8l.2-.2a.5 .5 0 0 1 .5 .7l-.2 .2h-.3l-.2-.2M191.3 195.2l-.3-.3h-.2l-.3 .3v1l.3 .2h.2l.3-.2v-.3l-.3-.2h-.5M222.2 194.9h.8l-.4 1.5M254.1 194.9l-.2 .3v.2l.7 .5v.3l-.2 .2h-.3l-.2-.2v-.3l.7-.5v-.2l-.2-.3z"/>
</g>
<text font-size="5" x="240.5" y="179.7">INVENTEC</text>
<text font-size="3.7" x="238" y="187.3">FMNSD2-VP</text>
<text font-size="2.5" x="238" y="190.4">SYS(FMNSY*) I/F</text>
<g font-size="1.9">
<text x="267.6" y="184.6">A3</text>
<text x="234.4" y="194.1">110</text>
<text x="239.6" y="194.1">Model_No</text>
<text x="260.9" y="192.9">1</text>
<text x="267" y="192.9">16</text>
</g>
<g font-size="1.6">
<text x="97.5" y="60.3">SND-P5V</text>
<text x="97.5" y="68.1">SPOUTR-PYP</text>
<text x="97.5" y="71.1">SPOUTR-PYN</text>
<text x="97.5" y="77.4">SPOUTL-PYP</text>
<text x="97.5" y="74.2">SPOUTL-PYN</text>
<text x="263.7" y="80.5">B3V</text>
<text x="97.5" y="89.8">DOUTR-PXN</text>
<text x="97.5" y="86.7">DOUTL-PXP</text>
<text x="97.5" y="85.2">DOUTL-PXN</text>
<text x="97.5" y="91.3">DOUTR-PXP</text>
<text x="97.5" y="94.5">DINL-PXN</text>
<text x="97.5" y="99.1">DINR-PXN</text>
<text x="97.5" y="96">DINL-PXP</text>
<text x="97.5" y="100.7">DINR-PXP</text>
<text x="97.5" y="105.3">PHONE-BXP</text>
<text x="97.5" y="103.8">PHONE-BXN</text>
<text x="97.5" y="110">SND-GND</text>
<text x="161.9" y="110">CDAUDR-PXP</text>
<text x="162.1" y="113.1">CDAUDL-PXP</text>
<text x="166" y="111.6">CD-GND</text>
<text x="259" y="110">SDCD-B3N</text>
<text x="259" y="111.6">SDWP-B3P</text>
<text x="162.6" y="117.8">M97SYC-P3P</text>
<text x="162.6" y="116.2">M97RST-S3N</text>
<text x="166" y="114.6">CD-GND</text>
<text x="259" y="114.6">SDAT0-B3P</text>
<text x="259" y="116.2">SDAT1-B3P</text>
<text x="259" y="119.3">SDAT2-B3P</text>
<text x="162.9" y="120.9">X97BC1-P3P</text>
<text x="162.9" y="122.4">X97BC2-P3P</text>
<text x="163.3" y="125.6">M97DI0-P3P</text>
<text x="259" y="120.9">SDAT3-B3P</text>
<text x="259" y="122.4">SDCMD-B3P</text>
<text x="259" y="125.6">SDCLK-B3P</text>
<text x="162.4" y="127.1">M97SDO-P3P</text>
<text x="162.4" y="130.2">ATBEEP-B3P</text>
<text x="162.6" y="131.7">CAUDIO-B3P</text>
<text x="259" y="130.2">SDPWR-B3P</text>
<text x="259" y="131.7">B3V</text>
<text x="163.1" y="136.4">AMPSD-S3N</text>
<text x="259" y="136.4">P3V</text>
<text x="161.9" y="142.7">BTSWON-S3P</text>
<text x="162.1" y="139.5">SNDMUT-S3N</text>
<text x="169.3" y="141">S3V</text>
<text x="259" y="141">IRTX-P3P</text>
<text x="163.4" y="145.7">SDLED-B3P</text>
<text x="259" y="147.3">IRMODE-P3P</text>
<text x="259" y="144.2">IRRX-P3N</text>
<text x="237.3" y="150.4">FIR-GND</text>
</g>
<g font-size="1.2">
<text x="65" y="57.9">G36220310018</text>
<text x="90.1" y="59.7">15-,10-</text>
<text x="74.9" y="65.5">27</text>
<text x="74.9" y="63.9">28</text>
<text x="74.9" y="62.4">29</text>
<text x="74.9" y="60.9">30</text>
<text x="74.9" y="71.7">23</text>
<text x="74.9" y="70.2">24</text>
<text x="74.9" y="68.6">25</text>
<text x="74.9" y="67.1">26</text>
<text x="92.1" y="67.5">10-</text>
<text x="92.1" y="70.5">10-</text>
<text x="74.9" y="76.4">20</text>
<text x="74.9" y="74.8">21</text>
<text x="74.9" y="73.3">22</text>
<text x="74.9" y="78">19</text>
<text x="92.1" y="73.7">10-</text>
<text x="92.1" y="76.8">10-</text>
<text x="74.9" y="82.6">16</text>
<text x="74.9" y="81">17</text>
<text x="74.9" y="79.5">18</text>
<text x="259" y="79.9">1-</text>
<text x="74.9" y="88.8">12</text>
<text x="74.9" y="87.3">13</text>
<text x="74.9" y="85.7">14</text>
<text x="74.9" y="84.2">15</text>
<text x="92.1" y="89.3">14-</text>
<text x="92.1" y="84.6">14-</text>
<text x="92.1" y="86.1">14-</text>
<text x="74.9" y="91.9">10</text>
<text x="74.9" y="90.3">11</text>
<text x="75.6" y="95">8</text>
<text x="75.6" y="93.5">9</text>
<text x="92.1" y="95.4">13-</text>
<text x="92.1" y="93.9">13-</text>
<text x="92.1" y="90.8">14-</text>
<text x="75.6" y="96.6">7</text>
<text x="75.6" y="101.3">4</text>
<text x="75.6" y="99.6">5</text>
<text x="75.6" y="98.1">6</text>
<text x="92.1" y="100.1">13-</text>
<text x="92.1" y="98.6">13-</text>
<text x="223.3" y="96.3" transform="rotate(-90 223.3 96.3)">R2300</text>
<text x="226" y="96.2" transform="rotate(-90 226 96.2)">47K(D)</text>
<text x="228" y="96.3" transform="rotate(-90 228 96.3)">R2301</text>
<text x="230.7" y="96.2" transform="rotate(-90 230.7 96.2)">47K(D)</text>
<text x="232.6" y="96.3" transform="rotate(-90 232.6 96.3)">R2302</text>
<text x="235.3" y="96.2" transform="rotate(-90 235.3 96.2)">47K(D)</text>
<text x="237.3" y="96.3" transform="rotate(-90 237.3 96.3)">R2303</text>
<text x="240" y="96.2" transform="rotate(-90 240 96.2)">47K(D)</text>
<text x="241.9" y="96.3" transform="rotate(-90 241.9 96.3)">R2304</text>
<text x="244.6" y="96.2" transform="rotate(-90 244.6 96.2)">47K(D)</text>
<text x="67.4" y="107.6">PJ2103</text>
<text x="75.6" y="102.8">3</text>
<text x="75.6" y="104.4">2</text>
<text x="75.6" y="105.9">1</text>
<text x="92.7" y="103.2">8-</text>
<text x="92.7" y="104.7">8-</text>
<text x="223.1" y="106.7" transform="rotate(-90 223.1 106.7)">G36010128656</text>
<text x="226.2" y="102.6" transform="rotate(-90 226.2 102.6)">1/16W</text>
<text x="227.8" y="106.7" transform="rotate(-90 227.8 106.7)">G36010128656</text>
<text x="230.9" y="102.6" transform="rotate(-90 230.9 102.6)">1/16W</text>
<text x="232.4" y="106.7" transform="rotate(-90 232.4 106.7)">G36010128656</text>
<text x="235.6" y="102.6" transform="rotate(-90 235.6 102.6)">1/16W</text>
<text x="237.1" y="106.7" transform="rotate(-90 237.1 106.7)">G36010128656</text>
<text x="240.2" y="102.6" transform="rotate(-90 240.2 102.6)">1/16W</text>
<text x="241.8" y="106.7" transform="rotate(-90 241.8 106.7)">G36010128656</text>
<text x="244.9" y="102.6" transform="rotate(-90 244.9 102.6)">1/16W</text>
<text x="90.1" y="109.4">15-,10-</text>
<text x="175.7" y="109.4">6-</text>
<text x="175.7" y="111">6-</text>
<text x="175.7" y="112.5">6-</text>
<text x="202.5" y="112.7">3</text>
<text x="202.5" y="111.2">2</text>
<text x="202.5" y="109.6">1</text>
<text x="207.2" y="108">PJ2150</text>
<text x="214.8" y="109.6">26</text>
<text x="214.8" y="111.2">27</text>
<text x="214.8" y="112.7">28</text>
<text x="175.7" y="117.2">6-</text>
<text x="175.7" y="114.1">6-</text>
<text x="175.7" y="115.7">6-</text>
<text x="202.5" y="117.4">6</text>
<text x="202.5" y="118.9">7</text>
<text x="202.5" y="115.8">5</text>
<text x="202.5" y="114.2">4</text>
<text x="214.8" y="114.2">29</text>
<text x="214.8" y="115.8">30</text>
<text x="214.8" y="117.4">31</text>
<text x="214.8" y="118.9">32</text>
<text x="175.7" y="120.3">6-</text>
<text x="175.7" y="121.8">6-</text>
<text x="175.7" y="125">6-</text>
<text x="202.5" y="120.5">8</text>
<text x="202.5" y="122">9</text>
<text x="202.5" y="123.5">10</text>
<text x="202.5" y="125.2">11</text>
<text x="214.8" y="125.2">36</text>
<text x="214.8" y="120.5">33</text>
<text x="214.8" y="122">34</text>
<text x="214.8" y="123.5">35</text>
<text x="175.7" y="131.2">9-</text>
<text x="175.7" y="129.6">8-</text>
<text x="175.7" y="126.5">6-</text>
<text x="202.5" y="129.8">14</text>
<text x="202.5" y="131.3">15</text>
<text x="202.5" y="126.7">12</text>
<text x="202.5" y="128.2">13</text>
<text x="214.8" y="126.7">37</text>
<text x="214.8" y="128.2">38</text>
<text x="214.8" y="129.8">39</text>
<text x="214.8" y="131.3">40</text>
<text x="254.3" y="131.2">1-</text>
<text x="175.7" y="135.8">10-</text>
<text x="202.5" y="132.9">16</text>
<text x="202.5" y="134.5">17</text>
<text x="202.5" y="136">18</text>
<text x="202.5" y="137.5">19</text>
<text x="214.8" y="136">43</text>
<text x="214.8" y="137.5">44</text>
<text x="214.8" y="132.9">41</text>
<text x="214.8" y="134.5">42</text>
<text x="251" y="135.8">15-,6-,5-</text>
<text x="175.7" y="139">10-</text>
<text x="175.7" y="140.5">2-</text>
<text x="175.7" y="142.1">2-</text>
<text x="202.5" y="140.6">21</text>
<text x="202.5" y="142.3">22</text>
<text x="202.5" y="143.8">23</text>
<text x="202.5" y="139.1">20</text>
<text x="214.8" y="139.1">45</text>
<text x="214.8" y="140.6">46</text>
<text x="214.8" y="142.3">47</text>
<text x="214.8" y="143.8">48</text>
<text x="254.3" y="140.5">5-</text>
<text x="254.3" y="143.6">5-</text>
<text x="190.6" y="147.7">GDM220000098</text>
<text x="202.5" y="145.3">24</text>
<text x="202.5" y="146.9">25</text>
<text x="214.8" y="146.9">50</text>
<text x="214.8" y="145.3">49</text>
<text x="230.6" y="149.8">15-,5-</text>
<text x="254.3" y="146.7">5-</text>
<text x="218.6" y="178.2">Engr_Name</text>
<text x="219.6" y="179.8">Drawn by</text>
<text x="219.9" y="176.7">Engineer</text>
<text x="218.6" y="181.3">Drawer_Name</text>
<text x="219" y="182.9">R&amp;D CHK</text>
<text x="234.8" y="183.8">TITLE</text>
<text x="267.3" y="182.9">Size</text>
<text x="219.4" y="189.2">MFG ENGR CHK</text>
<text x="219.5" y="186">DOC CTRL CHK</text>
<text x="163.5" y="193.7">TSB1</text>
<text x="164.8" y="192.2">Changed by</text>
<text x="180.6" y="192.2">Date Changed</text>
<text x="181.7" y="193.7">Wednesday, February 20, 2002</text>
<text x="207.4" y="193.7">7:01:03 pm</text>
<text x="208.4" y="192.2">Time Changed</text>
<text x="219" y="192.2">QA CHK</text>
<text x="234.3" y="192.2">VER</text>
<text x="242" y="192.2">Model Number</text>
<text x="256.5" y="192.7">Sheet</text>
<text x="264.1" y="192.7">of</text>
</g>
<g font-size="1.1">
<text x="224.1" y="90.2" transform="rotate(-90 224.1 90.2)">2</text>
<text x="228.7" y="90.2" transform="rotate(-90 228.7 90.2)">2</text>
<text x="233.4" y="90.2" transform="rotate(-90 233.4 90.2)">2</text>
<text x="238" y="90.2" transform="rotate(-90 238 90.2)">2</text>
<text x="242.7" y="90.2" transform="rotate(-90 242.7 90.2)">2</text>
<text x="224.1" y="98.6" transform="rotate(-90 224.1 98.6)">1</text>
<text x="228.7" y="98.6" transform="rotate(-90 228.7 98.6)">1</text>
<text x="233.4" y="98.6" transform="rotate(-90 233.4 98.6)">1</text>
<text x="238" y="98.6" transform="rotate(-90 238 98.6)">1</text>
<text x="242.7" y="98.6" transform="rotate(-90 242.7 98.6)">1</text>
<text x="198" y="153.9">GND</text>
<text x="218.2" y="153.9">GND</text>
</g>
</svg>
